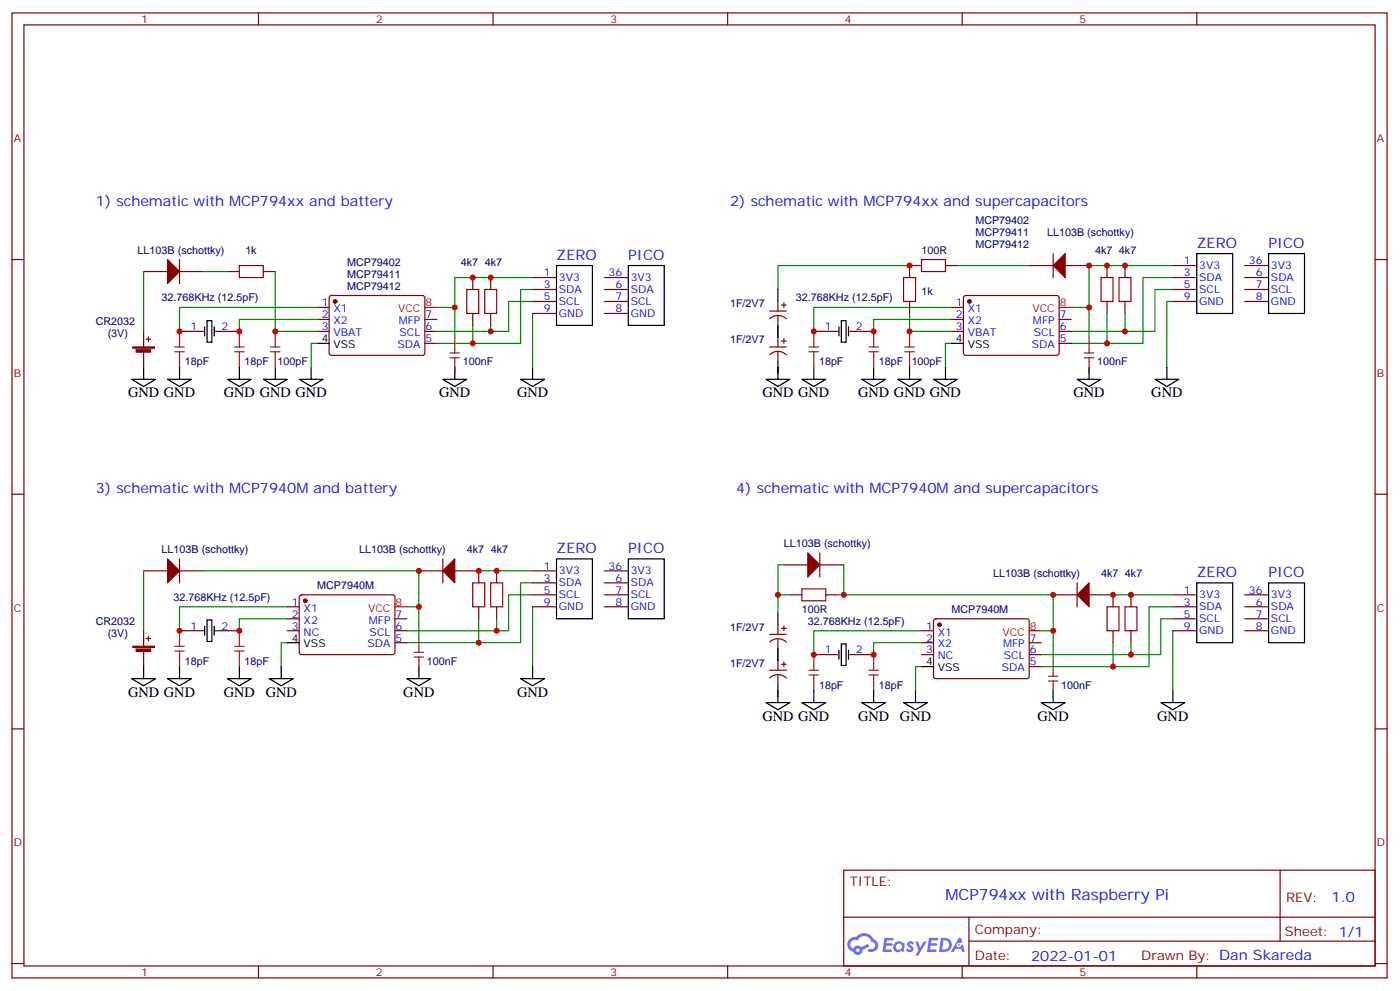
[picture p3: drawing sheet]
<svg xmlns="http://www.w3.org/2000/svg" width="413mm" height="292mm" viewBox="0 0 413 292" stroke-linecap="round" stroke-linejoin="round" font-family="sans-serif">
<g fill="none" stroke="#870000" stroke-width=".35">
<path d="M3.5 3.8h405.4v284.3h-405.4zM7.1 7.3h398.2v277.3h-398.2zM76.2 3.8v3.5M145.3 3.8v3.5M214.5 3.8v3.5M283.6 3.8v3.5M352.8 3.8v3.5M3.5 76.5h3.6M405.3 76.5h3.6M3.5 145.6h3.6M405.3 145.6h3.6M3.5 214.8h3.6"/>
<path d="M405.3 214.8h3.6M248.7 256.4h156.6v28.2h-156.6zM377.3 256.4v20.9M248.7 270.2h156.5M285.6 277.3h119.6M285.6 270.2v14.2M3.5 283.9h3.6M76.2 284.6v3.5M145.3 284.6v3.5M214.5 284.6v3.5M283.6 284.6v3.5M352.8 284.6v3.5"/>
<path d="M405.3 283.9h3.6"/>
</g>
<g fill="#5487ff">
<path d="M267.7 277.6a1.22 1.22 0 0 1 1.7 .2l-.4 .6a.47 .47 0 0 0-.3-.4 .47 .47 0 0 0-.5 .2l.1 .2a1.14 1.14 0 0 1 .8 1.8 1.14 1.14 0 0 1-1.9 0l-.2-.2 .5-.6 .7 .5a.29 .29 0 0 0 .3-.3 .29 .29 0 0 0-.2-.3 1.04 1.04 0 0 1-.6-1.7z"/>
<path d="M260.7 276.3h2.4l.3 .2-.2 .5-1.8 .1-.1 .8h1.5l.3 .4-.3 .4h-1.6l-.2 1.1h1.7l.2 .3-.2 .3-2.6 .1z"/>
<path d="M273.8 276.3h2.4l.3 .2-.1 .5-1.8 .1-.2 .8h1.6l.3 .4-.4 .4h-1.6l-.1 1.1h1.7l.2 .3-.2 .3-2.6 .1z"/>
<path d="M282.6 276.3h.7l.3 1.3-.6 .3a.69 .69 0 0 0-1 .3 .69 .69 0 0 0 .4 .9 .69 .69 0 0 0 .9-.6l.5-.2 .6 2.2h-.8l-.2-.9h-1.8l-.5 .9h-.8z"/>
<path d="M269.8 277.4h.8l.6 1.8 1.1-1.8h.9l-2.6 4.2h-.8l.9-1.5z"/>
<path d="M277.4 276.3l-.6 4.2h1.3a2.11 2.11 0 0 0 2.5-2.1 2.11 2.11 0 0 0-2.5-2.1zM278.1 277.1a1.39 1.39 0 0 1 1.7 1.4 1.39 1.39 0 0 1-1.8 1.3h-.3z"/>
<path d="M263.7 277.9a1.54 1.54 0 0 0-.1 2.2 1.54 1.54 0 0 0 2.2 .1l.6 .3 .3-2.3-.2-.3h-.4a1.49 1.49 0 0 0-2.4 0zM264 278.9a.94 .94 0 0 1 1.8 0 .94 .94 0 0 1-1.8 0z"/>
<path d="M250.4 276.7a2.18 2.18 0 0 0 1.1 3.7 1.44 1.44 0 0 0 1.6 .9 1.44 1.44 0 0 0 1.2-1.4l2-1.1-.5-.7-1.9 1a1.47 1.47 0 0 0-2.4 .4 1.39 1.39 0 0 1-.7-1.9 1.39 1.39 0 0 1 2-.5 2.12 2.12 0 0 1 2.2-1.3 2.12 2.12 0 0 1 1.9 1.7 1.14 1.14 0 0 1 1.1 1.4 1.14 1.14 0 0 1-1.7 .7 .43 .43 0 0 0-.5 .4 .43 .43 0 0 0 .4 .5 1.98 1.98 0 0 0 2.5-1.2 1.98 1.98 0 0 0-1.2-2.6 3.1 3.1 0 0 0-5.3-.6l-.9 .1zM252.3 280a.55 .55 0 0 1 1.1 0 .55 .55 0 0 1-1.1 0z"/>
<circle cx="282.6" cy="278.4" r=".26"/>
</g>
<g fill="none" stroke="#870000" stroke-width=".35">
<path d="M52.9 76.5v7M271.6 78.2h-3.5v3.6M278.7 78.2h3.5M303.4 78.2h7M310.4 74.7v7.1M314 78.2h7M326.3 78.2v3.6M331.6 78.2v3.6M345.7 78.2h7.1M366.9 78.2h7M42.3 80h7.1M52.9 97.6h7.1"/>
<path d="M52.9 80h7.1M63.5 97.6h7.1M67 80h3.6M77.6 80h3.5M93.5 90.6h3.5M93.5 94.1h3.5M93.5 97.6h3.5M97.2 87.3l.5-.2h27.1l.4 .7v16.5l-.7 .4-27.1-.1-.4-.6v-16.2zM125.2 94.1h3.6M125.2 97.6h3.6M139.3 81.8v3.5M139.3 92.4v3.5"/>
<path d="M144.6 81.8v3.5M144.6 92.4v3.5M157 92.4h7M157 88.8h7M157 85.3h7M157 81.8h7M178.2 92.4h7M178.2 88.8h7M178.2 85.3h7M178.2 81.8h7M226.8 91.7h5M226.9 93.9a3.5 3.5 0 0 1 4.9 .1"/>
<path d="M229.3 88.8v2.9M229.3 93.1v2.8M229.3 99.4v2.8M230.4 89.9h1.4M231.1 89.2v1.4M231.1 99.8v1.4M239.9 97.6h7M250.5 97.6h7M268.1 88.8v3.6M280.5 90.6h3.5M280.5 94.1h3.5M280.5 97.6h3.5"/>
<path d="M284.2 87.3l.5-.2h27.1l.4 .7-.1 16.5-.6 .4-27.1-.1-.4-.6v-16.2zM312.2 94.1h3.5M312.2 97.6h3.5M326.3 88.8v3.6M331.6 88.8v3.6M345.7 88.8h7.1M345.7 85.3h7.1M345.7 81.8h7.1M366.9 88.8h7M366.9 85.3h7M366.9 81.8h7M125.2 101.2h3.6"/>
<path d="M226.8 102.2h5M226.9 104.5a3.5 3.5 0 0 1 4.9 0M229.3 103.6v2.9M230.4 100.5h1.4M312.2 101.2h3.5M42.3 168.2h7.1M52.9 164.7v7M52.9 168.2h7.1M84.7 178.8h3.5M88.4 175.5l.5-.2h27.1l.4 .7v16.5l-.7 .4-27.1-.1-.4-.6v-16.2zM123.5 168.2h7M130.5 164.7v7"/>
<path d="M134.1 168.2h7v3.5M141.1 178.8v3.5M146.4 168.2v3.5M146.4 178.8v3.5M157 178.8h7M157 168.2h7M157 175.3h7M157 171.7h7M178.2 178.8h7M178.2 168.2h7M178.2 175.3h7M178.2 171.7h7"/>
<path d="M231.1 166.4h7M232.8 175.3h3.6M241.7 166.4h7M241.7 162.9v7.1M243.4 175.3h3.5M310.4 175.3h7.1M317.5 171.7v7.1M321 175.3h7.1v3.5M333.4 175.3v3.5M345.7 178.8h7.1M345.7 175.3h7.1M366.9 178.8h7"/>
<path d="M366.9 175.3h7M52.9 185.8h7.1M63.5 185.8h7.1M84.7 185.8h3.5M84.7 182.3h3.5M116.4 185.8h3.5M116.4 182.3h3.5M116.4 189.4h3.5M226.8 197.5h5M226.8 186.9h5M226.9 199.8a3.5 3.5 0 0 1 4.9 0M226.9 189.2a3.5 3.5 0 0 1 4.9 0"/>
<path d="M229.3 184.1v2.8M229.3 188.3v2.8M229.3 194.7v2.8M229.3 198.9v2.8M230.4 195.7h1.4M230.4 185.1h1.4M231.1 184.4v1.4M231.1 195v1.4M239.9 192.9h7M250.5 192.9h7M271.6 185.8h3.6M271.6 189.4h3.6"/>
<path d="M271.6 192.9h3.6M275.4 182.5l.5-.2 27.1 .1 .4 .6-.1 16.5-.6 .5-27.1-.1-.4-.7v-16.2zM303.4 189.4h3.5M303.4 192.9h3.5M303.4 196.4h3.5M328.1 185.8v3.6M333.4 185.8v3.6M345.7 185.8h7.1M345.7 182.3h7.1M366.9 185.8h7M366.9 182.3h7"/>
</g>
<g fill="#870000" stroke="#870000" stroke-width=".35">
<path d="M49.4 76.5l3.5 3.5-3.5 3.5z"/>
<path d="M49.4 164.7l3.5 3.5-3.5 3.5z"/>
<path d="M134.1 164.7v7l-3.6-3.5z"/>
<path d="M238.1 162.9l3.6 3.5-3.6 3.6z"/>
<path d="M317.5 175.3l3.5-3.6v7.1z"/>
<path d="M310.4 78.2l3.6-3.5v7.1z"/>
<circle cx="98.8" cy="88.8" r=".53"/>
<circle cx="90" cy="177" r=".53"/>
<circle cx="276.9" cy="184.1" r=".53"/>
<circle cx="285.7" cy="88.8" r=".53"/>
</g>
<g fill="none" stroke="#000" stroke-width=".35">
<path d="M164 78.2h10.6v17.7h-10.6zM185.2 78.2h10.6v17.7h-10.6zM352.8 74.7h10.6v17.7h-10.6zM373.9 74.7h10.6v17.7h-10.6zM60.3 96.3v2.7M61 94.5h1.4v6.3h-1.4zM63.1 96.3v2.7M229.3 85.3v3.5M229.3 95.9v3.5M247.3 96.3v2.7M248 94.5h1.4v6.3h-1.4zM250.1 96.3v2.7"/>
<path d="M38.8 111.8h7.1l-3.6 2.1zM42.3 108.2v3.6M49.4 111.8h7l-3.5 2.1zM52.9 108.2v3.6M67 111.8h7.1l-3.5 2.1zM70.6 108.2v3.6M77.6 111.8h7.1l-3.6 2.1zM81.1 108.2v3.6M88.2 111.8h7l-3.5 2.1zM91.7 108.2v3.6M93.5 101.2h3.5M130.5 111.8h7.1l-3.5 2.1z"/>
<path d="M134.1 108.2v3.6M153.5 111.8h7l-3.5 2.1zM157 108.2v3.6M225.8 111.8h7l-3.5 2.1zM229.3 106.5v5.3M236.4 111.8h7l-3.5 2.1zM239.9 108.2v3.6M254 111.8h7.1l-3.6 2.1zM257.5 108.2v3.6M264.6 111.8h7l-3.5 2.1zM268.1 108.2v3.6M275.2 111.8h7l-3.5 2.1z"/>
<path d="M278.7 108.2v3.6M280.5 101.2h3.5M317.5 111.8h7.1l-3.6 2.1zM321 108.2v3.6M340.4 111.8h7.1l-3.5 2.1zM344 108.2v3.6M164 164.7h10.6v17.6h-10.6zM185.2 164.7h10.6v17.6h-10.6zM352.8 171.7h10.6v17.7h-10.6zM373.9 171.7h10.6v17.7h-10.6zM38.8 200h7.1l-3.6 2.1zM42.3 196.4v3.6"/>
<path d="M49.4 200h7l-3.5 2.1zM52.9 196.4v3.6M60.3 184.5v2.7M61 182.7h1.4v6.3h-1.4zM63.1 184.5v2.7M67 200h7.1l-3.5 2.1zM70.6 196.4v3.6M79.4 200h7l-3.5 2.1zM82.9 196.4v3.6M84.7 189.4h3.5M119.9 200h7.1l-3.5 2.1zM123.5 196.4v3.6"/>
<path d="M153.5 200h7l-3.5 2.1zM157 196.4v3.6M229.3 180.6v3.5M229.3 191.1v3.6M247.3 191.6v2.6M248 189.7h1.4v6.4h-1.4zM250.1 191.6v2.6M271.6 196.4h3.6M225.8 207h7l-3.5 2.1zM229.3 201.7v5.3M236.4 207h7l-3.5 2.1zM239.9 203.5v3.5"/>
<path d="M254 207h7.1l-3.6 2.1zM257.5 203.5v3.5M266.3 207h7.1l-3.5 2.1zM269.9 203.5v3.5M306.9 207h7.1l-3.6 2.1zM310.4 203.5v3.5M342.2 207h7l-3.5 2.1zM345.7 203.5v3.5"/>
</g>
<path d="M125.2 90.6h3.6M312.2 90.6h3.5M116.4 178.8h3.5M303.4 185.8h3.5" fill="none" stroke="#f00" stroke-width=".35"/>
<g fill="none" stroke="#008700" stroke-width=".35">
<path d="M268.1 78.2h-38.8v7.1M282.2 78.2h21.2M345.7 78.2h-24.7v12.4M42.3 80v17.6M60 80h7M81.1 80v17.6h12.4M93.5 94.1h-22.9v3.5M93.5 90.6h-40.6v7M128.8 90.6h5.3v8.8M139.3 95.9v5.3M144.6 95.9v1.7M157 81.8h-22.9v8.8"/>
<path d="M157 85.3h-3.5v15.9h-24.7M157 88.8h-7.1v8.8h-21.1M157 92.4v15.8M268.1 92.4v5.2h12.4M280.5 90.6h-40.6v7M280.5 94.1h-23v3.5M315.7 90.6h5.3v8.8M326.3 92.4v8.8M331.6 92.4v5.2h-15.9M345.7 85.3h-5.3v12.3h-8.8M345.7 81.8h-8.8v19.4h-21.2M345.7 88.8h-1.7v19.4"/>
<path d="M93.5 101.2h-1.8v7M134.1 108.2v1.8M229.3 108.2v1.8M280.5 101.2h-1.8v7M321 108.2v1.8M42.3 168.2v17.6M60 168.2h63.5v10.6M84.7 178.8h-31.8v7M119.9 178.8h3.6v8.8M141.1 168.2h15.9M157 175.3h-7.1v10.5h-30M157 171.7h-3.5v17.7h-33.6"/>
<path d="M157 178.8v17.6M231.1 166.4h-1.8v8.9M232.8 175.3h-3.5v5.3M246.9 175.3h63.5v10.5M248.7 166.4v8.9M328.1 175.3h17.6M345.7 178.8h-7v17.6h-10.6M84.7 189.4h-1.8v7M84.7 182.3h-14.1v3.5M123.5 196.4v1.8M141.1 182.3v7.1M146.4 182.3v3.5"/>
<path d="M271.6 189.4h-14.1v3.5M271.6 196.4h-1.7v7.1M271.6 185.8h-31.7v7.1M306.9 185.8h3.5v8.9M328.1 189.4v7h-21.2M333.4 189.4v3.5M345.7 182.3h-3.5v10.6h-35.3M345.7 185.8v17.7M310.4 203.5v1.7"/>
</g>
<g fill="none" stroke="#8c2424" stroke-width=".35">
<path d="M52.9 97.6v4.6M70.6 97.6v4.6M81.1 97.6v4.6M134.1 99.4v4.6M239.9 97.6v4.6M257.5 97.6v4.6M268.1 97.6v4.6M321 99.4v4.6M51.5 102.2h2.8M51.5 103.6h2.8M52.9 103.6v4.6M69.1 102.2h2.9"/>
<path d="M69.1 103.6h2.9M70.6 103.6v4.6M79.7 102.2h2.8M79.7 103.6h2.8M81.1 103.6v4.6M132.6 104h2.9M132.6 105.4h2.9M134.1 105.4v4.6M238.5 102.2h2.8M238.5 103.6h2.8M239.9 103.6v4.6M256.1 102.2h2.8"/>
<path d="M256.1 103.6h2.8M257.5 103.6v4.6M266.7 102.2h2.8M266.7 103.6h2.8M268.1 103.6v4.6M319.6 104h2.8M319.6 105.4h2.8M321 105.4v4.6M51.5 190.4h2.8M51.5 191.8h2.8M52.9 185.8v4.6M52.9 191.8v4.6"/>
<path d="M69.1 190.4h2.9M69.1 191.8h2.9M70.6 185.8v4.6M70.6 191.8v4.6M122.1 192.2h2.8M122.1 193.6h2.8M123.5 187.6v4.6M123.5 193.6v4.6M238.5 197.5h2.8M238.5 198.9h2.8M239.9 192.9v4.6M239.9 198.9v4.6"/>
<path d="M256.1 197.5h2.8M256.1 198.9h2.8M257.5 192.9v4.6M257.5 198.9v4.6M309 199.2h2.9M310.4 194.7v4.5M309 200.7h2.9M310.4 200.7v4.5"/>
</g>
<path d="M70.6 78.2h7v3.6h-7zM271.6 76.5h7.1v3.5h-7.1zM137.6 85.3h3.5v7.1h-3.5zM142.9 85.3h3.5v7.1h-3.5zM266.3 81.8h3.6v7h-3.6zM324.6 81.8h3.5v7h-3.5zM329.8 81.8h3.6v7h-3.6zM139.3 171.7h3.6v7.1h-3.6zM144.6 171.7h3.6v7.1h-3.6zM236.4 173.5h7v3.5h-7zM326.3 178.8h3.5v7h-3.5zM331.6 178.8h3.5v7h-3.5z" fill="none" stroke="#a10000" stroke-width=".35"/>
<g fill="#850000" stroke="#850000" stroke-width=".35">
<path d="M39.2 190.4h6.3v.4h-6.3z"/>
<path d="M40.1 191.2h4.3v.7h-4.3z"/>
<path d="M39.2 102.2h6.3v.4h-6.3z"/>
<path d="M40.1 103h4.3v.8h-4.3z"/>
</g>
<path d="M42.3 97.6v4.6M43 99.9h1.4M43.7 99.2v1.4M42.3 103.6v4.6M42.3 185.8v4.6M42.3 191.8v4.6M43 188.1h1.4M43.7 187.4v1.4" fill="none" stroke="#850000" stroke-width=".35"/>
<g fill="#c00">
<circle cx="70.6" cy="97.6" r=".88"/>
<circle cx="52.9" cy="97.6" r=".88"/>
<circle cx="81.1" cy="97.6" r=".88"/>
<circle cx="134.1" cy="90.6" r=".88"/>
<circle cx="139.3" cy="101.2" r=".88"/>
<circle cx="139.3" cy="81.8" r=".88"/>
<circle cx="144.6" cy="81.8" r=".88"/>
<circle cx="144.6" cy="97.6" r=".88"/>
<circle cx="52.9" cy="185.8" r=".88"/>
<circle cx="70.6" cy="185.8" r=".88"/>
<circle cx="123.5" cy="178.8" r=".88"/>
<circle cx="141.1" cy="168.2" r=".88"/>
<circle cx="146.4" cy="185.8" r=".88"/>
<circle cx="141.1" cy="189.4" r=".88"/>
<circle cx="123.5" cy="168.2" r=".88"/>
<circle cx="146.4" cy="168.2" r=".88"/>
<circle cx="333.4" cy="192.9" r=".88"/>
<circle cx="333.4" cy="175.3" r=".88"/>
<circle cx="328.1" cy="175.3" r=".88"/>
<circle cx="310.4" cy="175.3" r=".88"/>
<circle cx="248.7" cy="175.3" r=".88"/>
<circle cx="229.3" cy="175.3" r=".88"/>
<circle cx="331.6" cy="97.6" r=".88"/>
<circle cx="326.3" cy="101.2" r=".88"/>
<circle cx="326.3" cy="78.2" r=".88"/>
<circle cx="321" cy="78.2" r=".88"/>
<circle cx="321" cy="90.6" r=".88"/>
<circle cx="268.1" cy="78.2" r=".88"/>
<circle cx="268.1" cy="97.6" r=".88"/>
<circle cx="310.4" cy="185.8" r=".88"/>
<circle cx="257.5" cy="192.9" r=".88"/>
<circle cx="239.9" cy="192.9" r=".88"/>
<circle cx="239.9" cy="97.6" r=".88"/>
<circle cx="257.5" cy="97.6" r=".88"/>
<circle cx="331.6" cy="78.2" r=".88"/>
<circle cx="328.1" cy="196.4" r=".88"/>
</g>
<text font-size="4.6" fill="#00f" x="278.7" y="265.2">MCP794xx with Raspberry Pi</text>
<g font-size="4.2" fill="#00f">
<text x="28.2" y="60.6">1) schematic with MCP794xx and battery</text>
<text x="215.2" y="60.6">2) schematic with MCP794xx and supercapacitors</text>
<text x="164" y="76.5">ZERO</text>
<text x="185.2" y="76.5">PICO</text>
<text x="352.8" y="73">ZERO</text>
<text x="373.9" y="73">PICO</text>
<text x="28.2" y="145.3">3) schematic with MCP7940M and battery</text>
<text x="217" y="145.3">4) schematic with MCP7940M and supercapacitors</text>
<text x="164" y="162.9">ZERO</text>
<text x="185.2" y="162.9">PICO</text>
<text x="352.8" y="170">ZERO</text>
<text x="373.9" y="170">PICO</text>
<text x="392.5" y="265.7">1.0</text>
<text x="304" y="283">2022-01-01</text>
</g>
<g font-size="4.2">
<text x="37.7" y="117.1">GND GND</text>
<text x="66" y="117.1">GND GND GND</text>
<text x="129.5" y="117.1">GND</text>
<text x="152.4" y="117.1">GND</text>
<text x="224.7" y="117.1">GND GND</text>
<text x="252.9" y="117.1">GND GND GND</text>
<text x="316.4" y="117.1">GND</text>
<text x="339.4" y="117.1">GND</text>
<text x="37.7" y="205.2">GND GND</text>
<text x="66" y="205.2">GND</text>
<text x="78.3" y="205.2">GND</text>
<text x="118.9" y="205.2">GND</text>
<text x="152.4" y="205.2">GND</text>
<text x="224.7" y="212.3">GND GND</text>
<text x="252.9" y="212.3">GND</text>
<text x="265.3" y="212.3">GND</text>
<text x="305.9" y="212.3">GND</text>
<text x="341.1" y="212.3">GND</text>
</g>
<g font-size="3.9" fill="#800">
<text x="250.5" y="261">TITLE:</text>
<text x="379.1" y="265.7">REV:</text>
<text x="287.4" y="275.2">Company:</text>
<text x="378.7" y="275.8">Sheet: 1/1</text>
<text x="287.4" y="282.9">Date:</text>
<text x="336.4" y="282.9">Drawn By: Dan Skareda</text>
</g>
<g font-size="3.2" fill="#800">
<text x="41.6" y="6.8">1</text>
<text x="110.8" y="6.8">2</text>
<text x="179.9" y="6.8">3</text>
<text x="249.1" y="6.8">4</text>
<text x="318.2" y="6.8">5</text>
<text x="4.1" y="41.9">A</text>
<text x="405.9" y="41.9">A</text>
<text x="4.1" y="111.1">B</text>
<text x="405.9" y="111.1">B</text>
<text x="4.1" y="180.2">C</text>
<text x="405.9" y="180.2">C</text>
<text x="4.1" y="249.3">D</text>
<text x="405.9" y="249.3">D</text>
<text x="41.6" y="287.6">1</text>
<text x="110.8" y="287.6">2</text>
<text x="179.9" y="287.6">3</text>
<text x="249.1" y="287.6">4</text>
<text x="318.2" y="287.6">5</text>
</g>
<g font-size="3.2" fill="#000080">
<text x="287.5" y="65.9">MCP79402</text>
<text x="287.5" y="69.4">MCP79411</text>
<text x="308.7" y="69.4">LL103B (schottky)</text>
<text x="40.6" y="74.7">LL103B (schottky)</text>
<text x="72.3" y="74.7">1k</text>
<text x="271.6" y="74.7">100R</text>
<text x="287.5" y="73">MCP79412</text>
<text x="322.8" y="74.7">4k7</text>
<text x="329.8" y="74.7">4k7</text>
<text x="102.3" y="81.8">MCP79411</text>
<text x="102.3" y="78.2">MCP79402</text>
<text x="135.8" y="78.2">4k7</text>
<text x="142.9" y="78.2">4k7</text>
<text x="47.6" y="88.8">32.768KHz (12.5pF)</text>
<text x="102.3" y="85.3">MCP79412</text>
<text x="234.6" y="88.8">32.768KHz (12.5pF)</text>
<text x="271.6" y="87.1">1k</text>
<text x="28.2" y="95.9">CR2032</text>
<text x="215.2" y="90.6">1F/2V7</text>
<text x="31.7" y="99.4">(3V)</text>
<text x="215.2" y="101.2">1F/2V7</text>
<text x="54.5" y="107.6">18pF</text>
<text x="72.1" y="107.6">18pF</text>
<text x="81.8" y="107.6">100pF</text>
<text x="136.4" y="107.6">100nF</text>
<text x="241.4" y="107.6">18pF</text>
<text x="259.1" y="107.6">18pF</text>
<text x="268.7" y="107.6">100pF</text>
<text x="323.4" y="107.6">100nF</text>
<text x="231.1" y="161.1">LL103B (schottky)</text>
<text x="47.6" y="162.9">LL103B (schottky)</text>
<text x="105.8" y="162.9">LL103B (schottky)</text>
<text x="137.6" y="162.9">4k7</text>
<text x="144.6" y="162.9">4k7</text>
<text x="93.5" y="173.5">MCP7940M</text>
<text x="292.8" y="170">LL103B (schottky)</text>
<text x="324.6" y="170">4k7</text>
<text x="331.6" y="170">4k7</text>
<text x="51.2" y="177">32.768KHz (12.5pF)</text>
<text x="28.2" y="184.1">CR2032</text>
<text x="215.2" y="185.8">1F/2V7</text>
<text x="236.4" y="180.6">100R</text>
<text x="238.1" y="184.1">32.768KHz (12.5pF)</text>
<text x="280.5" y="180.6">MCP7940M</text>
<text x="31.7" y="187.6">(3V)</text>
<text x="54.5" y="195.8">18pF</text>
<text x="72.1" y="195.8">18pF</text>
<text x="125.9" y="195.8">100nF</text>
<text x="215.2" y="196.4">1F/2V7</text>
<text x="241.4" y="202.9">18pF</text>
<text x="259.1" y="202.9">18pF</text>
<text x="312.8" y="202.9">100nF</text>
</g>
<g font-size="3.2" fill="#00f">
<text x="349" y="77.9">1</text>
<text x="368.1" y="77.9">36</text>
<text x="160.3" y="81.4">1</text>
<text x="164.7" y="82.8">3V3</text>
<text x="179.4" y="81.4">36</text>
<text x="185.9" y="82.8">3V3</text>
<text x="349" y="81.4">3</text>
<text x="353.5" y="82.8">SDA</text>
<text x="353.5" y="79.3">3V3</text>
<text x="370.2" y="81.4">6</text>
<text x="374.6" y="79.3">3V3</text>
<text x="374.6" y="82.8">SDA</text>
<text x="160.3" y="84.9">3</text>
<text x="160.3" y="88.5">5</text>
<text x="164.7" y="86.4">SDA</text>
<text x="164.7" y="89.9">SCL</text>
<text x="181.4" y="88.5">7</text>
<text x="181.4" y="84.9">6</text>
<text x="185.9" y="89.9">SCL</text>
<text x="185.9" y="86.4">SDA</text>
<text x="349" y="88.5">9</text>
<text x="349" y="84.9">5</text>
<text x="353.5" y="89.9">GND</text>
<text x="353.5" y="86.4">SCL</text>
<text x="370.2" y="84.9">7</text>
<text x="370.2" y="88.5">8</text>
<text x="374.6" y="86.4">SCL</text>
<text x="374.6" y="89.9">GND</text>
<text x="94.8" y="90.2">1</text>
<text x="94.8" y="93.8">2</text>
<text x="98.3" y="92">X1</text>
<text x="98.3" y="95.5">X2</text>
<text x="117.5" y="95.5">MFP</text>
<text x="125.4" y="93.8">7</text>
<text x="160.3" y="92">9</text>
<text x="164.7" y="93.4">GND</text>
<text x="181.4" y="92">8</text>
<text x="185.9" y="93.4">GND</text>
<text x="281.8" y="90.2">1</text>
<text x="281.8" y="93.8">2</text>
<text x="285.3" y="92">X1</text>
<text x="285.3" y="95.5">X2</text>
<text x="304.5" y="95.5">MFP</text>
<text x="312.4" y="93.8">7</text>
<text x="56.2" y="97.3">1</text>
<text x="65.3" y="97.3">2</text>
<text x="94.8" y="97.3">3</text>
<text x="98.3" y="99.1">VBAT</text>
<text x="117.8" y="99.1">SCL</text>
<text x="125.4" y="100.8">5</text>
<text x="125.4" y="97.3">6</text>
<text x="243.2" y="97.3">1</text>
<text x="252.2" y="97.3">2</text>
<text x="281.8" y="97.3">3</text>
<text x="285.3" y="99.1">VBAT</text>
<text x="304.8" y="99.1">SCL</text>
<text x="312.4" y="100.8">5</text>
<text x="312.4" y="97.3">6</text>
<text x="117.2" y="102.6">SDA</text>
<text x="304.1" y="102.6">SDA</text>
<text x="160.3" y="167.9">1</text>
<text x="179.4" y="167.9">36</text>
<text x="160.3" y="171.4">3</text>
<text x="164.7" y="172.8">SDA</text>
<text x="164.7" y="169.3">3V3</text>
<text x="181.4" y="171.4">6</text>
<text x="185.9" y="169.3">3V3</text>
<text x="185.9" y="172.8">SDA</text>
<text x="86" y="178.4">1</text>
<text x="160.3" y="178.4">9</text>
<text x="160.3" y="174.9">5</text>
<text x="164.7" y="179.8">GND</text>
<text x="164.7" y="176.3">SCL</text>
<text x="181.4" y="174.9">7</text>
<text x="181.4" y="178.4">8</text>
<text x="185.9" y="176.3">SCL</text>
<text x="185.9" y="179.8">GND</text>
<text x="349" y="178.4">3</text>
<text x="349" y="174.9">1</text>
<text x="353.5" y="179.8">SDA</text>
<text x="353.5" y="176.3">3V3</text>
<text x="368.1" y="174.9">36</text>
<text x="370.2" y="178.4">6</text>
<text x="374.6" y="176.3">3V3</text>
<text x="374.6" y="179.8">SDA</text>
<text x="56.2" y="185.5">1</text>
<text x="65.3" y="185.5">2</text>
<text x="86" y="182">2</text>
<text x="86" y="185.5">3</text>
<text x="89.5" y="180.2">X1</text>
<text x="89.5" y="183.7">X2</text>
<text x="108.7" y="183.7">MFP</text>
<text x="116.6" y="185.5">6</text>
<text x="116.6" y="182">7</text>
<text x="273" y="185.5">1</text>
<text x="349" y="185.5">9</text>
<text x="349" y="182">5</text>
<text x="353.5" y="183.4">SCL</text>
<text x="370.2" y="182">7</text>
<text x="370.2" y="185.5">8</text>
<text x="374.6" y="183.4">SCL</text>
<text x="89.5" y="187.3">NC</text>
<text x="108.3" y="190.8">SDA</text>
<text x="109" y="187.3">SCL</text>
<text x="116.6" y="189">5</text>
<text x="273" y="189">2</text>
<text x="276.5" y="187.3">X1</text>
<text x="276.5" y="190.8">X2</text>
<text x="295.7" y="190.8">MFP</text>
<text x="303.6" y="189">7</text>
<text x="353.5" y="186.9">GND</text>
<text x="374.6" y="186.9">GND</text>
<text x="243.2" y="192.5">1</text>
<text x="252.2" y="192.5">2</text>
<text x="273" y="192.5">3</text>
<text x="276.5" y="194.3">NC</text>
<text x="295.3" y="197.8">SDA</text>
<text x="295.9" y="194.3">SCL</text>
<text x="303.6" y="196.1">5</text>
<text x="303.6" y="192.5">6</text>
</g>
<g font-size="3.2" fill="#f00">
<text x="117.3" y="92">VCC</text>
<text x="125.4" y="90.2">8</text>
<text x="304.3" y="92">VCC</text>
<text x="312.4" y="90.2">8</text>
<text x="116.6" y="178.4">8</text>
<text x="108.5" y="180.2">VCC</text>
<text x="303.6" y="185.5">8</text>
<text x="295.5" y="187.3">VCC</text>
</g>
<g font-size="3.2">
<text x="94.8" y="100.8">4</text>
<text x="281.8" y="100.8">4</text>
<text x="98.3" y="102.6">VSS</text>
<text x="285.3" y="102.6">VSS</text>
<text x="86" y="189">4</text>
<text x="89.5" y="190.8">VSS</text>
<text x="273" y="196.1">4</text>
<text x="276.5" y="197.8">VSS</text>
</g>
</svg>
